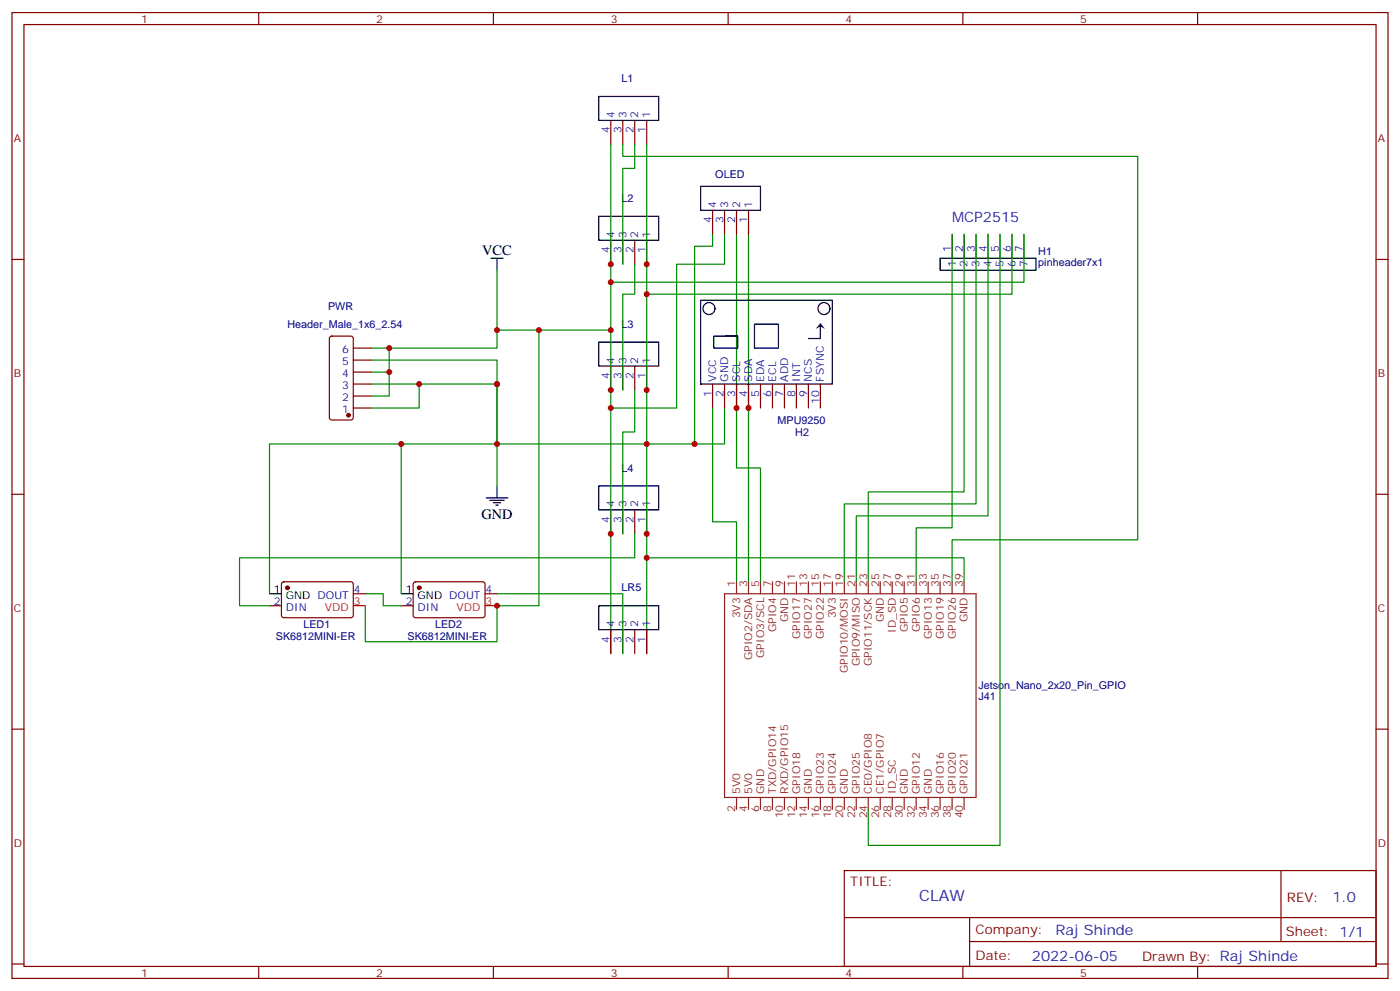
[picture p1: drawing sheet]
<svg xmlns="http://www.w3.org/2000/svg" width="412mm" height="292mm" viewBox="0 0 412 292" stroke-linecap="round" stroke-linejoin="round" font-family="sans-serif">
<g fill="none" stroke="#870000" stroke-width=".35">
<path d="M3.5 3.7h405.4v284.3h-405.4zM7.1 7.2h398.2v277.3h-398.2zM76.2 3.7v3.5M145.3 3.7v3.5M214.5 3.7v3.5M283.6 3.7v3.5M352.8 3.7v3.5M179.9 35.5v7M183.4 35.5v7M187 35.5v7M190.5 35.5v7M3.5 76.4h3.6"/>
<path d="M179.9 70.7v7.1M183.4 70.7v7.1M187 70.7v7.1M190.5 70.7v7.1M280.5 69v7M284 69v7M287.5 69v7M291 69v7M294.6 69v7M298.1 69v7M301.6 69v7M405.3 76.4h3.6"/>
<path d="M179.9 107.8v7M183.4 107.8v7M187 107.8v7M190.5 107.8v7M209.9 113.1v7M213.4 113.1v7M217 113.1v7M220.5 113.1v7M224 113.1v7M227.5 113.1v7M231.1 113.1v7M234.6 113.1v7"/>
<path d="M238.1 113.1v7M241.7 113.1v7M3.5 145.5h3.6M179.9 150.1v7.1M183.4 150.1v7.1M187 150.1v7.1M190.5 150.1v7.1M405.3 145.5h3.6M179.9 185.4v7M183.4 185.4v7M187 185.4v7M190.5 185.4v7"/>
<path d="M3.5 214.7h3.6M405.3 214.7h3.6M248.7 256.3h156.6v28.2h-156.6zM377.3 256.3v20.9M248.7 270.1h156.5M285.6 277.2h119.6M285.6 270.1v14.2M3.5 283.8h3.6M76.2 284.5v3.5M145.3 284.5v3.5M214.5 284.5v3.5M283.6 284.5v3.5"/>
<path d="M352.8 284.5v3.5M405.3 283.8h3.6"/>
</g>
<g fill="none" stroke="#000" stroke-width=".35">
<path d="M176.4 28.4h17.6v7.1h-17.6zM144.6 76h3.6M146.4 76v3.6M176.4 63.7h17.6v7h-17.6zM276.9 76h28.3v3.6h-28.3zM206.4 88.4h38.8v24.7h-38.8zM213.8 99h3.5v3.5h-7v-3.5h7M222.2 95.4h7.1v7.1h-7.1zM241.7 96.1v3.6h-3.6M176.4 100.7h17.6v7.1h-17.6zM143.2 146.6h6.4M144.3 147.3h4.2"/>
<path d="M145.3 148h2.2M146 148.7h.8M146.4 143.1v3.5M176.4 143.1h17.6v7h-17.6zM176.4 178.3h17.6v7.1h-17.6z"/>
<circle cx="208.8" cy="90.8" r="1.76"/>
<circle cx="242.7" cy="90.8" r="1.76"/>
</g>
<g fill="none" stroke="#008700" stroke-width=".35">
<path d="M179.9 42.5v149.9M183.4 42.5v3.5h151.7v112.9h-54.6v12.4M187 42.5v7.1h-3.6v28.2M190.5 42.5v149.9M146.4 79.6v22.9h-37M187 77.8v8.8h-3.6v28.2M217 69v68.8h7v33.5M220.5 69v102.3M284 69v75.8h-28.2v26.5M287.5 69v79.3h-38.8v23M291 69v82.9h-38.8v19.4M294.6 69v179.9h-38.8v-10.6"/>
<path d="M298.1 69v17.6h-107.6M301.6 69v14.1h-121.7M146.4 97.2h33.5M187 114.8v12.4h-3.6v30M190.5 130.7h-44.1v-17.6v30"/>
</g>
<g fill="none" stroke="#8c2424" stroke-width=".35">
<path d="M213.4 174.8h74.1v60h-74.1zM217 171.3v3.5M220.5 171.3v3.5M224 171.3v3.5M227.5 171.3v3.5M231.1 171.3v3.5M234.6 171.3v3.5M238.1 171.3v3.5M241.7 171.3v3.5M245.2 171.3v3.5M248.7 171.3v3.5M252.2 171.3v3.5"/>
<path d="M255.8 171.3v3.5M259.3 171.3v3.5M262.8 171.3v3.5M266.3 171.3v3.5M269.9 171.3v3.5M273.4 171.3v3.5M276.9 171.3v3.5M280.5 171.3v3.5M284 171.3v3.5M217 234.8v3.5M220.5 234.8v3.5M224 234.8v3.5"/>
<path d="M227.5 234.8v3.5M231.1 234.8v3.5M234.6 234.8v3.5M238.1 234.8v3.5M241.7 234.8v3.5M245.2 234.8v3.5M248.7 234.8v3.5M252.2 234.8v3.5M255.8 234.8v3.5M259.3 234.8v3.5M262.8 234.8v3.5M266.3 234.8v3.5"/>
<path d="M269.9 234.8v3.5M273.4 234.8v3.5M276.9 234.8v3.5M280.5 234.8v3.5M284 234.8v3.5"/>
</g>
<path d="M241.7 95.1l1.4 1.7-1.4-.7-1.5 .7z" fill="#333"/>
<g fill="none" stroke="#008700" stroke-width=".35">
<path d="M209.9 69v3.5h-5.3v58.2M213.4 69v8.8h-14.1v42.3h-19.4M280.5 69v86.4h-10.6v15.9M158.7 97.2v81.1h-12.3v10.6h-38.8v-10.6M109.4 106h37v7.1h-37M109.4 109.5h5.3v7.1h-5.3M114.7 102.5v7M123.5 113.1v7h-14.1M118.2 130.7v44.1M146.4 130.7h-67v44.1M209.9 120.1v33.5h7.1v17.7M213.4 120.1v10.6h-22.9"/>
<path d="M187 157.2v7h-116.4v14.1h8.8M107.6 174.8h5.3v3.5h5.3M146.4 174.8h37v17.6M190.5 164.2h93.5v7.1"/>
</g>
<g fill="#870000" stroke="#870000" stroke-width=".35">
<circle cx="102.7" cy="122.2" r=".53"/>
<circle cx="84.7" cy="173" r=".53"/>
<circle cx="123.5" cy="173" r=".53"/>
</g>
<g fill="none" stroke="#870000" stroke-width=".35">
<path d="M209.9 61.9v7.1M213.4 61.9v7.1M217 61.9v7.1M220.5 61.9v7.1M97.2 99.2l.5-.2h5.7l.6 .4 .1 23.5-.5 .7h-5.9l-.6-.4-.1-23.5zM104.1 116.6h5.3M104.1 113.1h5.3M104.1 109.5h5.3M104.1 106h5.3M104.1 102.5h5.3M104.1 120.1h5.3M79.4 178.3h3.5"/>
<path d="M83.1 171.5l.5-.2h20l.5 .7-.1 9.4-.6 .5-20.1-.1-.4-.6v-9.2zM104.1 174.8h3.5M118.2 178.3h3.5M121.9 171.5l.5-.2h20l.5 .7-.1 9.4-.6 .5-20.1-.1-.4-.6v-9.2zM142.9 174.8h3.5"/>
</g>
<path d="M206.4 54.9h17.6v7h-17.6zM79.4 174.8h3.5M118.2 174.8h3.5" fill="none" stroke="#000" stroke-width=".35"/>
<path d="M104.1 178.3h3.5M142.9 178.3h3.5" fill="none" stroke="#f00" stroke-width=".35"/>
<g fill="#c00">
<circle cx="190.5" cy="114.8" r=".88"/>
<circle cx="190.5" cy="77.8" r=".88"/>
<circle cx="179.9" cy="114.8" r=".88"/>
<circle cx="179.9" cy="77.8" r=".88"/>
<circle cx="190.5" cy="157.2" r=".88"/>
<circle cx="179.9" cy="157.2" r=".88"/>
<circle cx="179.9" cy="97.2" r=".88"/>
<circle cx="146.4" cy="97.2" r=".88"/>
<circle cx="190.5" cy="130.7" r=".88"/>
<circle cx="146.4" cy="113.1" r=".88"/>
<circle cx="179.9" cy="83.1" r=".88"/>
<circle cx="190.5" cy="86.6" r=".88"/>
<circle cx="190.5" cy="164.2" r=".88"/>
<circle cx="123.5" cy="113.1" r=".88"/>
<circle cx="217" cy="120.1" r=".88"/>
<circle cx="220.5" cy="120.1" r=".88"/>
<circle cx="146.4" cy="130.7" r=".88"/>
<circle cx="118.2" cy="130.7" r=".88"/>
<circle cx="158.8" cy="97.2" r=".88"/>
<circle cx="146.4" cy="178.3" r=".88"/>
<circle cx="204.6" cy="130.7" r=".88"/>
<circle cx="179.9" cy="120.1" r=".88"/>
<circle cx="114.7" cy="102.5" r=".88"/>
<circle cx="114.7" cy="109.5" r=".88"/>
</g>
<text font-size="4.6" fill="#00f" x="270.8" y="265.3">CLAW</text>
<g font-size="4.2" fill="#00f">
<text x="280.5" y="65.4">MCP2515</text>
<text x="392.5" y="265.6">1.0</text>
<text x="310.9" y="275.1">Raj Shinde</text>
<text x="304" y="282.9">2022-06-05</text>
</g>
<g font-size="4.2">
<text x="142" y="74.9">VCC</text>
<text x="141.8" y="152.7">GND</text>
</g>
<g font-size="3.9" fill="#800">
<text x="250.5" y="260.9">TITLE:</text>
<text x="379.1" y="265.6">REV:</text>
<text x="287.4" y="275.1">Company:</text>
<text x="378.7" y="275.7">Sheet: 1/1</text>
<text x="287.4" y="282.8">Date:</text>
<text x="336.4" y="282.8">Drawn By: Raj Shinde</text>
</g>
<g font-size="3.2" fill="#800">
<text x="41.6" y="6.7">1</text>
<text x="110.8" y="6.7">2</text>
<text x="179.9" y="6.7">3</text>
<text x="249.1" y="6.7">4</text>
<text x="318.2" y="6.7">5</text>
<text x="4.1" y="41.8">A</text>
<text x="405.9" y="41.8">A</text>
<text x="4.1" y="110.9">B</text>
<text x="405.9" y="110.9">B</text>
<text x="4.1" y="180.1">C</text>
<text x="405.9" y="180.1">C</text>
<text x="4.1" y="249.2">D</text>
<text x="405.9" y="249.2">D</text>
<text x="41.6" y="287.5">1</text>
<text x="110.8" y="287.5">2</text>
<text x="179.9" y="287.5">3</text>
<text x="249.1" y="287.5">4</text>
<text x="318.2" y="287.5">5</text>
</g>
<g font-size="3.2" fill="#000080">
<text x="183.1" y="24.2">L1</text>
<text x="210.7" y="52.5">OLED</text>
<text x="183.1" y="59.4">L2</text>
<text x="305.9" y="75.1">H1</text>
<text x="305.9" y="78.2">pinheader7x1</text>
<text x="96.6" y="91.3">PWR</text>
<text x="84.6" y="96.6">Header_Male_1x6_2.54</text>
<text x="183" y="96.5">L3</text>
<text x="229" y="124.8">MPU9250</text>
<text x="234.3" y="128.3">H2</text>
<text x="183.1" y="138.8">L4</text>
<text x="183.1" y="174.1">LR5</text>
<text x="89.4" y="184.8">LED1</text>
<text x="128.2" y="184.8">LED2</text>
<text x="81.3" y="188.3">SK6812MINI-ER</text>
<text x="120.1" y="188.3">SK6812MINI-ER</text>
<text x="288.2" y="202.9">Jetson_Nano_2x20_Pin_GPIO</text>
<text x="288.2" y="206.1">J41</text>
</g>
<g font-size="3.2" fill="#00f">
<text x="181" y="34.7" transform="rotate(-90 181 34.7)">4</text>
<text x="184.5" y="34.7" transform="rotate(-90 184.5 34.7)">3</text>
<text x="188" y="34.7" transform="rotate(-90 188 34.7)">2</text>
<text x="191.6" y="34.7" transform="rotate(-90 191.6 34.7)">1</text>
<text x="179.6" y="39.2" transform="rotate(-90 179.6 39.2)">4</text>
<text x="183.1" y="39.2" transform="rotate(-90 183.1 39.2)">3</text>
<text x="186.6" y="39.2" transform="rotate(-90 186.6 39.2)">2</text>
<text x="190.1" y="39.2" transform="rotate(-90 190.1 39.2)">1</text>
<text x="209.5" y="65.7" transform="rotate(-90 209.5 65.7)">4</text>
<text x="211" y="61.2" transform="rotate(-90 211 61.2)">4</text>
<text x="213.1" y="65.7" transform="rotate(-90 213.1 65.7)">3</text>
<text x="214.5" y="61.2" transform="rotate(-90 214.5 61.2)">3</text>
<text x="216.6" y="65.7" transform="rotate(-90 216.6 65.7)">2</text>
<text x="218" y="61.2" transform="rotate(-90 218 61.2)">2</text>
<text x="220.1" y="65.7" transform="rotate(-90 220.1 65.7)">1</text>
<text x="221.5" y="61.2" transform="rotate(-90 221.5 61.2)">1</text>
<text x="181" y="70" transform="rotate(-90 181 70)">4</text>
<text x="184.5" y="70" transform="rotate(-90 184.5 70)">3</text>
<text x="188" y="70" transform="rotate(-90 188 70)">2</text>
<text x="191.6" y="70" transform="rotate(-90 191.6 70)">1</text>
<text x="179.6" y="74.5" transform="rotate(-90 179.6 74.5)">4</text>
<text x="183.1" y="74.5" transform="rotate(-90 183.1 74.5)">3</text>
<text x="186.6" y="74.5" transform="rotate(-90 186.6 74.5)">2</text>
<text x="190.1" y="74.5" transform="rotate(-90 190.1 74.5)">1</text>
<text x="280.1" y="74.3" transform="rotate(-90 280.1 74.3)">1</text>
<text x="283.6" y="74.3" transform="rotate(-90 283.6 74.3)">2</text>
<text x="287.2" y="74.3" transform="rotate(-90 287.2 74.3)">3</text>
<text x="290.7" y="74.3" transform="rotate(-90 290.7 74.3)">4</text>
<text x="294.2" y="74.3" transform="rotate(-90 294.2 74.3)">5</text>
<text x="297.7" y="74.3" transform="rotate(-90 297.7 74.3)">6</text>
<text x="301.3" y="74.3" transform="rotate(-90 301.3 74.3)">7</text>
<text x="281.5" y="78.7" transform="rotate(-90 281.5 78.7)">1</text>
<text x="285" y="78.7" transform="rotate(-90 285 78.7)">2</text>
<text x="288.6" y="78.7" transform="rotate(-90 288.6 78.7)">3</text>
<text x="292.1" y="78.7" transform="rotate(-90 292.1 78.7)">4</text>
<text x="295.6" y="78.7" transform="rotate(-90 295.6 78.7)">5</text>
<text x="299.2" y="78.7" transform="rotate(-90 299.2 78.7)">6</text>
<text x="302.7" y="78.7" transform="rotate(-90 302.7 78.7)">7</text>
<text x="100.7" y="107.4">5</text>
<text x="100.7" y="103.9">6</text>
<text x="181" y="107.1" transform="rotate(-90 181 107.1)">4</text>
<text x="184.5" y="107.1" transform="rotate(-90 184.5 107.1)">3</text>
<text x="188" y="107.1" transform="rotate(-90 188 107.1)">2</text>
<text x="191.6" y="107.1" transform="rotate(-90 191.6 107.1)">1</text>
<text x="100.7" y="110.9">4</text>
<text x="179.6" y="111.6" transform="rotate(-90 179.6 111.6)">4</text>
<text x="183.1" y="111.6" transform="rotate(-90 183.1 111.6)">3</text>
<text x="186.6" y="111.6" transform="rotate(-90 186.6 111.6)">2</text>
<text x="190.1" y="111.6" transform="rotate(-90 190.1 111.6)">1</text>
<text x="211" y="112.4" transform="rotate(-90 211 112.4)">VCC</text>
<text x="214.5" y="112.4" transform="rotate(-90 214.5 112.4)">GND</text>
<text x="218" y="112.4" transform="rotate(-90 218 112.4)">SCL</text>
<text x="221.5" y="112.4" transform="rotate(-90 221.5 112.4)">SDA</text>
<text x="225.1" y="112.4" transform="rotate(-90 225.1 112.4)">EDA</text>
<text x="228.6" y="112.4" transform="rotate(-90 228.6 112.4)">ECL</text>
<text x="232.1" y="112.4" transform="rotate(-90 232.1 112.4)">ADD</text>
<text x="235.7" y="112.4" transform="rotate(-90 235.7 112.4)">INT</text>
<text x="239.2" y="112.4" transform="rotate(-90 239.2 112.4)">NCS</text>
<text x="242.7" y="112.4" transform="rotate(-90 242.7 112.4)">FSYNC</text>
<text x="100.7" y="118">2</text>
<text x="100.7" y="114.5">3</text>
<text x="209.5" y="116.8" transform="rotate(-90 209.5 116.8)">1</text>
<text x="213.1" y="116.8" transform="rotate(-90 213.1 116.8)">2</text>
<text x="216.6" y="116.8" transform="rotate(-90 216.6 116.8)">3</text>
<text x="220.1" y="116.8" transform="rotate(-90 220.1 116.8)">4</text>
<text x="223.7" y="116.8" transform="rotate(-90 223.7 116.8)">5</text>
<text x="227.2" y="116.8" transform="rotate(-90 227.2 116.8)">6</text>
<text x="230.7" y="116.8" transform="rotate(-90 230.7 116.8)">7</text>
<text x="234.2" y="116.8" transform="rotate(-90 234.2 116.8)">8</text>
<text x="237.8" y="116.8" transform="rotate(-90 237.8 116.8)">9</text>
<text x="241.3" y="118.9" transform="rotate(-90 241.3 118.9)">10</text>
<text x="100.7" y="121.5">1</text>
<text x="181" y="149.4" transform="rotate(-90 181 149.4)">4</text>
<text x="184.5" y="149.4" transform="rotate(-90 184.5 149.4)">3</text>
<text x="188" y="149.4" transform="rotate(-90 188 149.4)">2</text>
<text x="191.6" y="149.4" transform="rotate(-90 191.6 149.4)">1</text>
<text x="179.6" y="153.9" transform="rotate(-90 179.6 153.9)">4</text>
<text x="183.1" y="153.9" transform="rotate(-90 183.1 153.9)">3</text>
<text x="186.6" y="153.9" transform="rotate(-90 186.6 153.9)">2</text>
<text x="190.1" y="153.9" transform="rotate(-90 190.1 153.9)">1</text>
<text x="80.7" y="178">2</text>
<text x="84.2" y="179.7">DIN</text>
<text x="104.2" y="174.4">4</text>
<text x="119.5" y="178">2</text>
<text x="123" y="179.7">DIN</text>
<text x="143.1" y="174.4">4</text>
<text x="181" y="184.7" transform="rotate(-90 181 184.7)">4</text>
<text x="184.5" y="184.7" transform="rotate(-90 184.5 184.7)">3</text>
<text x="188" y="184.7" transform="rotate(-90 188 184.7)">2</text>
<text x="191.6" y="184.7" transform="rotate(-90 191.6 184.7)">1</text>
<text x="179.6" y="189.2" transform="rotate(-90 179.6 189.2)">4</text>
<text x="183.1" y="189.2" transform="rotate(-90 183.1 189.2)">3</text>
<text x="186.6" y="189.2" transform="rotate(-90 186.6 189.2)">2</text>
<text x="190.1" y="189.2" transform="rotate(-90 190.1 189.2)">1</text>
</g>
<g font-size="3.2" fill="#8d2323">
<text x="216.6" y="172.7" transform="rotate(-90 216.6 172.7)">1</text>
<text x="220.1" y="172.7" transform="rotate(-90 220.1 172.7)">3</text>
<text x="223.7" y="172.7" transform="rotate(-90 223.7 172.7)">5</text>
<text x="227.2" y="172.7" transform="rotate(-90 227.2 172.7)">7</text>
<text x="230.7" y="172.7" transform="rotate(-90 230.7 172.7)">9</text>
<text x="234.2" y="172.7" transform="rotate(-90 234.2 172.7)">11</text>
<text x="237.8" y="172.7" transform="rotate(-90 237.8 172.7)">13</text>
<text x="241.3" y="172.7" transform="rotate(-90 241.3 172.7)">15</text>
<text x="244.8" y="172.7" transform="rotate(-90 244.8 172.7)">17</text>
<text x="248.4" y="172.7" transform="rotate(-90 248.4 172.7)">19</text>
<text x="251.9" y="172.7" transform="rotate(-90 251.9 172.7)">21</text>
<text x="255.4" y="172.7" transform="rotate(-90 255.4 172.7)">23</text>
<text x="258.9" y="172.7" transform="rotate(-90 258.9 172.7)">25</text>
<text x="262.5" y="172.7" transform="rotate(-90 262.5 172.7)">27</text>
<text x="266" y="172.7" transform="rotate(-90 266 172.7)">29</text>
<text x="269.5" y="172.7" transform="rotate(-90 269.5 172.7)">31</text>
<text x="273" y="172.7" transform="rotate(-90 273 172.7)">33</text>
<text x="276.6" y="172.7" transform="rotate(-90 276.6 172.7)">35</text>
<text x="280.1" y="172.7" transform="rotate(-90 280.1 172.7)">37</text>
<text x="283.6" y="172.7" transform="rotate(-90 283.6 172.7)">39</text>
<text x="218" y="182.1" transform="rotate(-90 218 182.1)">3V3</text>
<text x="232.1" y="183.1" transform="rotate(-90 232.1 183.1)">GND</text>
<text x="246.2" y="182.1" transform="rotate(-90 246.2 182.1)">3V3</text>
<text x="260.3" y="183.1" transform="rotate(-90 260.3 183.1)">GND</text>
<text x="285" y="183.1" transform="rotate(-90 285 183.1)">GND</text>
<text x="228.6" y="186.1" transform="rotate(-90 228.6 186.1)">GPIO4</text>
<text x="235.7" y="188.1" transform="rotate(-90 235.7 188.1)">GPIO17</text>
<text x="239.2" y="188.1" transform="rotate(-90 239.2 188.1)">GPIO27</text>
<text x="242.7" y="188.1" transform="rotate(-90 242.7 188.1)">GPIO22</text>
<text x="263.9" y="186.3" transform="rotate(-90 263.9 186.3)">ID_SD</text>
<text x="267.4" y="186.1" transform="rotate(-90 267.4 186.1)">GPIO5</text>
<text x="270.9" y="186.1" transform="rotate(-90 270.9 186.1)">GPIO6</text>
<text x="274.5" y="188.1" transform="rotate(-90 274.5 188.1)">GPIO13</text>
<text x="278" y="188.1" transform="rotate(-90 278 188.1)">GPIO19</text>
<text x="281.5" y="188.1" transform="rotate(-90 281.5 188.1)">GPIO26</text>
<text x="221.5" y="194.3" transform="rotate(-90 221.5 194.3)">GPIO2/SDA</text>
<text x="225.1" y="193.7" transform="rotate(-90 225.1 193.7)">GPIO3/SCL</text>
<text x="253.3" y="196.2" transform="rotate(-90 253.3 196.2)">GPIO9/MISO</text>
<text x="256.8" y="196.1" transform="rotate(-90 256.8 196.1)">GPIO11/SCK</text>
<text x="249.8" y="198.2" transform="rotate(-90 249.8 198.2)">GPIO10/MOSI</text>
<text x="218" y="233.7" transform="rotate(-90 218 233.7)">5V0</text>
<text x="221.5" y="233.7" transform="rotate(-90 221.5 233.7)">5V0</text>
<text x="225.1" y="233.7" transform="rotate(-90 225.1 233.7)">GND</text>
<text x="228.6" y="233.7" transform="rotate(-90 228.6 233.7)">TXD/GPIO14</text>
<text x="232.1" y="233.7" transform="rotate(-90 232.1 233.7)">RXD/GPIO15</text>
<text x="235.7" y="233.7" transform="rotate(-90 235.7 233.7)">GPIO18</text>
<text x="239.2" y="233.7" transform="rotate(-90 239.2 233.7)">GND</text>
<text x="242.7" y="233.7" transform="rotate(-90 242.7 233.7)">GPIO23</text>
<text x="246.2" y="233.7" transform="rotate(-90 246.2 233.7)">GPIO24</text>
<text x="249.8" y="233.7" transform="rotate(-90 249.8 233.7)">GND</text>
<text x="253.3" y="233.7" transform="rotate(-90 253.3 233.7)">GPIO25</text>
<text x="256.8" y="233.7" transform="rotate(-90 256.8 233.7)">CE0/GPIO8</text>
<text x="260.3" y="233.7" transform="rotate(-90 260.3 233.7)">CE1/GPIO7</text>
<text x="263.9" y="233.7" transform="rotate(-90 263.9 233.7)">ID_SC</text>
<text x="267.4" y="233.7" transform="rotate(-90 267.4 233.7)">GND</text>
<text x="270.9" y="233.7" transform="rotate(-90 270.9 233.7)">GPIO12</text>
<text x="274.5" y="233.7" transform="rotate(-90 274.5 233.7)">GND</text>
<text x="278" y="233.7" transform="rotate(-90 278 233.7)">GPIO16</text>
<text x="281.5" y="233.7" transform="rotate(-90 281.5 233.7)">GPIO20</text>
<text x="285" y="233.7" transform="rotate(-90 285 233.7)">GPIO21</text>
<text x="216.6" y="238.9" transform="rotate(-90 216.6 238.9)">2</text>
<text x="220.1" y="238.9" transform="rotate(-90 220.1 238.9)">4</text>
<text x="223.7" y="238.9" transform="rotate(-90 223.7 238.9)">6</text>
<text x="227.2" y="238.9" transform="rotate(-90 227.2 238.9)">8</text>
<text x="230.7" y="240.9" transform="rotate(-90 230.7 240.9)">10</text>
<text x="234.2" y="240.9" transform="rotate(-90 234.2 240.9)">12</text>
<text x="237.8" y="240.9" transform="rotate(-90 237.8 240.9)">14</text>
<text x="241.3" y="240.9" transform="rotate(-90 241.3 240.9)">16</text>
<text x="244.8" y="240.9" transform="rotate(-90 244.8 240.9)">18</text>
<text x="248.4" y="240.9" transform="rotate(-90 248.4 240.9)">20</text>
<text x="251.9" y="240.9" transform="rotate(-90 251.9 240.9)">22</text>
<text x="255.4" y="240.9" transform="rotate(-90 255.4 240.9)">24</text>
<text x="258.9" y="240.9" transform="rotate(-90 258.9 240.9)">26</text>
<text x="262.5" y="240.9" transform="rotate(-90 262.5 240.9)">28</text>
<text x="266" y="240.9" transform="rotate(-90 266 240.9)">30</text>
<text x="269.5" y="240.9" transform="rotate(-90 269.5 240.9)">32</text>
<text x="273" y="240.9" transform="rotate(-90 273 240.9)">34</text>
<text x="276.6" y="240.9" transform="rotate(-90 276.6 240.9)">36</text>
<text x="280.1" y="240.9" transform="rotate(-90 280.1 240.9)">38</text>
<text x="283.6" y="240.9" transform="rotate(-90 283.6 240.9)">40</text>
</g>
<g font-size="3.2">
<text x="80.7" y="174.4">1</text>
<text x="84.2" y="176.2">GND DOUT</text>
<text x="119.5" y="174.4">1</text>
<text x="123" y="176.2">GND DOUT</text>
</g>
<g font-size="3.2" fill="#f00">
<text x="95.7" y="179.7">VDD</text>
<text x="104.2" y="178">3</text>
<text x="134.5" y="179.7">VDD</text>
<text x="143.1" y="178">3</text>
</g>
</svg>
